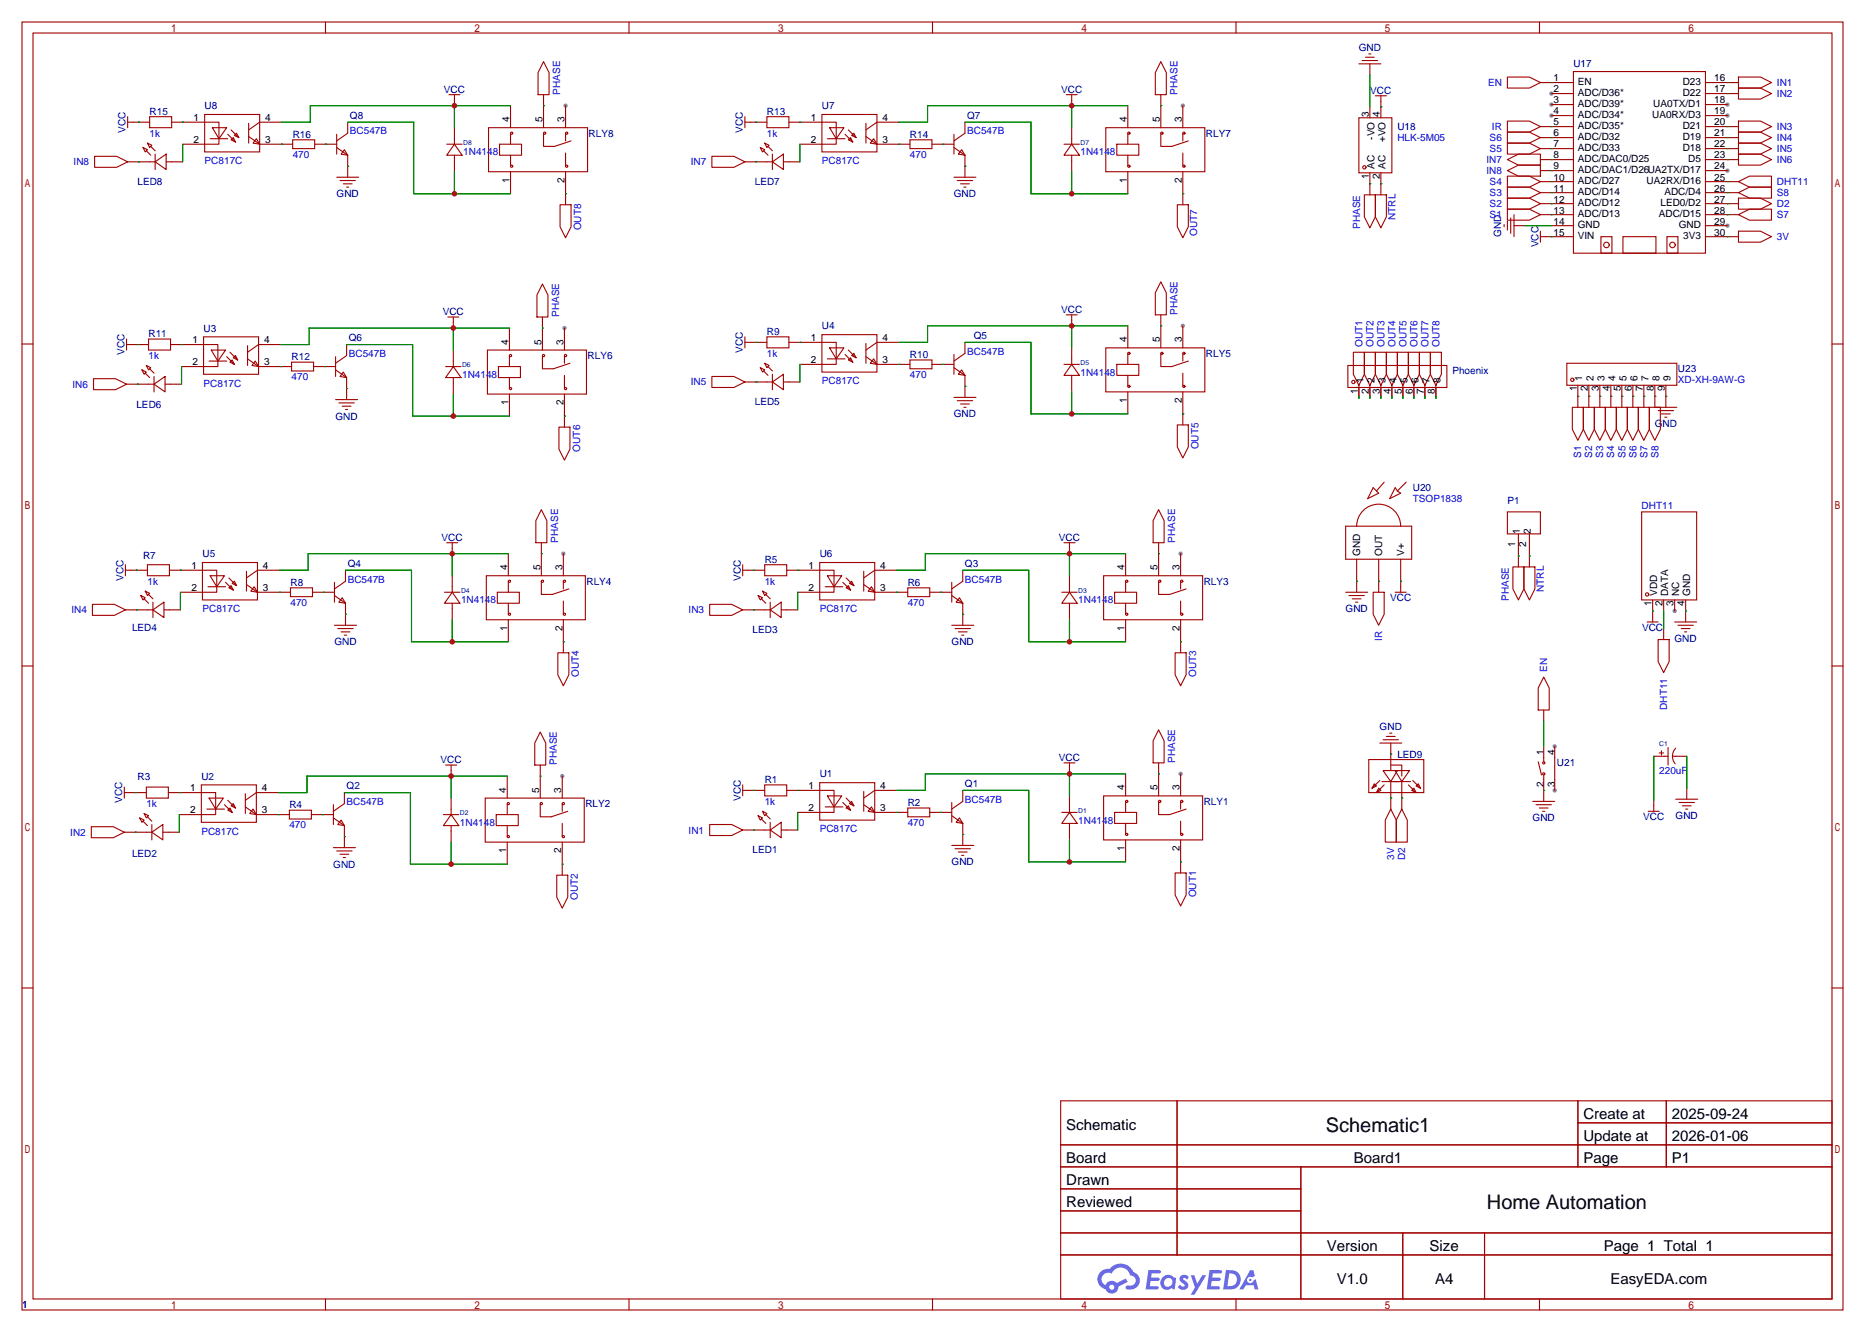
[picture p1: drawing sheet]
<svg xmlns="http://www.w3.org/2000/svg" width="431mm" height="307mm" viewBox="0 0 431 307" stroke-linecap="round" stroke-linejoin="round" font-family="sans-serif">
<g fill="#999">
<circle cx="130.6" cy="24.4" r=".51"/>
<circle cx="273" cy="24.4" r=".51"/>
<circle cx="130.3" cy="75.7" r=".51"/>
<circle cx="273" cy="75.2" r=".51"/>
<circle cx="130" cy="127.8" r=".51"/>
<circle cx="272.5" cy="127.8" r=".51"/>
<circle cx="129.8" cy="179.1" r=".51"/>
<circle cx="272.5" cy="178.6" r=".51"/>
<circle cx="398.8" cy="24.1" r=".51"/>
<circle cx="398.8" cy="26.7" r=".51"/>
<circle cx="358.1" cy="21.6" r=".51"/>
<circle cx="398.8" cy="39.4" r=".51"/>
<circle cx="398.8" cy="52.1" r=".51"/>
<circle cx="358.1" cy="24.1" r=".51"/>
<circle cx="358.1" cy="26.7" r=".51"/>
<circle cx="386.6" cy="141" r=".51"/>
<circle cx="358.9" cy="172.2" r=".51"/>
<circle cx="358.9" cy="182.4" r=".51"/>
</g>
<g fill="none" stroke="#a10000" stroke-width=".25">
<path d="M5.1 5.1h420.3v297.2h-420.3zM7.6 7.6h415.3v292.1h-415.3zM75.1 5.1v2.5M145.2 5.1v2.5M215.3 5.1v2.5M285.3 5.1v2.5M355.4 5.1v2.5M5.1 79.4h2.5M422.9 79.4h2.5M5.1 153.7h2.5M422.9 153.7h2.5M5.1 228h2.5"/>
<path d="M422.9 228h2.5M244.9 254h178v45.7h-178zM271.7 254v35.6M364.3 254v15.2M364.3 259.1h58.6M384.7 254v15.2M244.9 264.2h178M244.9 269.2h178M244.9 274.3h55.4M244.9 279.4h55.4M300.3 269.2v30.5M75.1 299.7v2.6"/>
<path d="M145.2 299.7v2.6M215.3 299.7v2.6M244.9 284.5h178M244.9 289.6h178M285.3 299.7v2.6M323.8 284.5v15.2M342.7 284.5v15.2M355.4 299.7v2.6"/>
</g>
<g fill="#5487ff">
<path d="M272.6 294.4a1.3 1.3 0 0 1 1.8 .3l-.4 .6a.54 .54 0 0 0-.9-.2l.1 .2a1.28 1.28 0 0 1 .8 2 1.53 1.53 0 0 1-2.2-.3l.6-.6 .7 .5a.31 .31 0 0 0 .4-.3 .31 .31 0 0 0-.3-.4 1.12 1.12 0 0 1-.6-1.8z"/>
<path d="M274.9 294.2h.8l.7 2 1.2-2h.9l-2.7 4.5h-.9l.9-1.6z"/>
<path d="M265.1 293h2.3a.46 .46 0 0 1 .5 .1 .46 .46 0 0 1 .1 .5l-.4 .2h-1.7l-.2 1h1.7a.4 .4 0 0 1 .3 .4 .4 .4 0 0 1-.4 .4h-1.7l-.2 1.2h1.4a.46 .46 0 0 1 .5 0 .46 .46 0 0 1 .1 .5l-.3 .2h-2.6z"/>
<path d="M279.2 293.1h2.3a.47 .47 0 0 1 .5 0 .47 .47 0 0 1 .1 .5l-.4 .2h-1.7l-.2 1h1.7a.4 .4 0 0 1 .3 .4 .4 .4 0 0 1-.4 .4h-1.7l-.1 1.2 1.3-.1a.46 .46 0 0 1 .5 .1 .46 .46 0 0 1 .1 .5l-.3 .2h-2.6z"/>
<path d="M288.6 293.1h.7l.4 1.3-.7 .3a.75 .75 0 0 0-1.1 .3 .75 .75 0 0 0 .5 1.1 .75 .75 0 0 0 1-.7l.5-.3 .6 2.4h-.9l-.2-.9h-1.8l-.6 .9h-.9z"/>
<path d="M283 293.1l-.6 4.4h1.4a2.27 2.27 0 0 0 2.6-2.2 2.27 2.27 0 0 0-2.7-2.2zM283.8 293.8a1.5 1.5 0 0 1 1.8 1.6 1.5 1.5 0 0 1-2 1.4h-.2z"/>
<path d="M268.4 294.7a1.6 1.6 0 0 0-.3 2.3 1.6 1.6 0 0 0 2.3 .2l.8 .3 .3-2.4-.2-.3-.4-.1a1.58 1.58 0 0 0-2.5 0zM269 295.2a.99 .99 0 0 1 1.7 .6 .99 .99 0 0 1-1.4 1.1 .98 .98 0 0 1-.3-1.7z"/>
<path d="M254.1 293.5a2.37 2.37 0 0 0 1.1 4 1.54 1.54 0 0 0 1.8 1 1.54 1.54 0 0 0 1.2-1.6l2.1-1.1-.4-.8-2.1 1a1.57 1.57 0 0 0-2.6 .5 1.5 1.5 0 0 1-.7-2.1 1.5 1.5 0 0 1 2.1-.5 2.23 2.23 0 0 1 2.3-1.4 2.23 2.23 0 0 1 2 1.8 1.16 1.16 0 0 1 1.3 1.1 1.16 1.16 0 0 1-1.1 1.2h-.7a.47 .47 0 0 0-.6 .4 .47 .47 0 0 0 .5 .5 2.14 2.14 0 0 0 2.7-1.3 2.14 2.14 0 0 0-1.4-2.7 3.2 3.2 0 0 0-5.4-.7l-1.2 .1zM256.1 297a.58 .58 0 0 1 1.1 0 .58 .58 0 0 1-1.1 0z"/>
<circle cx="288.6" cy="295.3" r=".28"/>
</g>
<g fill="none" stroke="#a10000" stroke-width=".25">
<path d="M125.5 14.2l1.2 2.6v5h-2.5v-5zM268 14.2l1.2 2.6v5h-2.5v-5zM313.7 14.7h5.1M314.5 14h3.5M315.2 13.2h2M316 12.4h.5M316.2 14.7v2.6M348 17.8h5.1l2.5 1.3-2.5 1.2h-5.1zM355.6 19.1h7.6M363.2 16.5h30.5v41.9h-30.5zM393.7 19.1h7.6M401.3 17.8h5.1l2.5 1.3-2.5 1.2h-5.1z"/>
<path d="M21.8 36.1h5.1l2.6 1.2-2.6 1.3h-5.1zM29.5 28.2h5M29.5 37.3h6.3M29.5 26.9v2.6M33 34l1 .5-.5 .6zM33.8 34.8l1 1M34 33l1.1 .5-.6 .5zM34.5 26.9h5.1v2.6h-5.1zM34.8 33.8l1 1M35.8 37.3l2.6-1.7v3.5zM35.8 35.6v3.5M38.4 37.3h3.8"/>
<path d="M39.6 28.2h10.9v5.1h-8.3M47.2 26.4h12.7v8.7h-12.7zM48.5 32h4.1M49 29.5h3.3l-1.8 2.5zM52.6 31l1.8 1.8M53.3 30l1.8 1.8M53.8 31.8l.6 1-1.1-.5zM54.6 30.7l.5 1.1-1-.6zM57.4 28.4v4.6M57.4 31.5l2.5 1.8M59.2 32l.7 1.3-1.5-.3zM59.9 33.3h7.7"/>
<path d="M65 28.2h-5.1l-2.5 1.8M67.6 32.3h5v2h-5zM72.6 33.3h5.1M77.7 31v4.6M77.7 34l2.6 1.8M79.5 34.5l.8 1.3-1.6-.2zM80.3 28.2v2.5l-2.6 1.8M80.3 35.8v5.1M103.1 33.3h3.6M103.6 21.8h2.6M104.9 33.3l1.8 2.5h-3.6zM104.9 21.8v2.6"/>
<path d="M104.9 29.5v3.8M104.9 35.8v3.8M112.8 29.5h22.8v10.1h-22.8zM115.3 33.3h5.1v2.5h-5.1zM117.9 24.4v5.1M117.9 30.7v2.6M117.9 35.8v2.6M117.9 39.6v5.1M125.5 30.7v3.1h2.5l3.8-1.3M125.5 21.8v7.7M130.6 24.4v5.1M130.6 30.7v1.8"/>
<path d="M130.6 35.3v3.1M130.6 39.6v7.6M164.3 36.1h5.1l2.6 1.2-2.6 1.3h-5.1zM172 28.2h5M172 37.3h6.3M172 26.9v2.6M175.5 34l1 .5-.5 .6zM176.3 34.8l1 1M176.5 33l1 .5-.5 .5zM177 26.9h5.1v2.6h-5.1zM177.3 33.8l1 1M178.3 37.3l2.5-1.7v3.5z"/>
<path d="M178.3 35.6v3.5M180.8 37.3h3.9M182.1 28.2h10.9v5.1h-8.3M189.7 26.4h12.7v8.7h-12.7zM191 32h4.1M191.5 29.5h3.3l-1.8 2.5zM195.1 31l1.7 1.8M195.8 30l1.8 1.8M196.3 31.8l.5 1-1-.5zM197.1 30.7l.5 1.1-1-.6zM199.9 28.4v4.6M199.9 31.5l2.5 1.8"/>
<path d="M201.7 32l.7 1.3-1.5-.3zM202.4 33.3h7.7M207.5 28.2h-5.1l-2.5 1.8M210.1 32.3h5v2h-5zM215.1 33.3h5.1M220.2 31v4.6M220.2 34l2.6 1.8M222 34.5l.8 1.3-1.6-.2zM222.8 28.2v2.5l-2.6 1.8M222.8 35.8v5.1M245.6 33.3h3.6M246.1 21.8h2.6"/>
<path d="M247.4 33.3l1.8 2.5h-3.6zM247.4 21.8v2.6M247.4 29.5v3.8M247.4 35.8v3.8M255.3 29.5h22.8v10.1h-22.8zM257.8 33.3h5.1v2.5h-5.1zM260.3 24.4v5.1M260.3 30.7v2.6M260.3 35.8v2.6M260.3 39.6v5.1M268 30.7v3.1h2.5l3.8-1.3M268 21.8v7.7"/>
<path d="M273 24.4v5.1M273 30.7v1.8M273 35.3v3.1M273 39.6v7.6M313.7 27.2h7.6v12.7h-7.6zM316.2 24.6v2.6M316.2 39.9v5.1M317.5 22.1h2.5M318.8 22.1v5.1M318.8 39.9v5.1M348 27.9h5.1l2.5 1.3-2.5 1.3h-5.1zM348 36.8l2.5-1.2h5.1v2.5h-5.1z"/>
<path d="M348 39.4l2.5-1.3h5.1v2.5h-5.1zM348 33h5.1l2.5 1.3-2.5 1.3h-5.1zM348 30.5h5.1l2.5 1.3-2.5 1.2h-5.1zM355.6 29.2h7.6M355.6 31.8h7.6M355.6 34.3h7.6M355.6 36.8h7.6M355.6 39.4h7.6M358.1 21.6h5.1M358.1 24.1h5.1M358.1 26.7h5.1M393.7 21.6h7.6"/>
<path d="M393.7 24.1h5.1M393.7 26.7h5.1M393.7 29.2h7.6M393.7 31.8h7.6M393.7 34.3h7.6M393.7 36.8h7.6M393.7 39.4h5.1M401.3 20.3h5.1l2.5 1.3-2.5 1.3h-5.1zM401.3 27.9h5.1l2.5 1.3-2.5 1.3h-5.1zM401.3 30.5h5.1l2.5 1.3-2.5 1.2h-5.1zM401.3 33h5.1l2.5 1.3-2.5 1.3h-5.1zM401.3 35.6h5.1l2.5 1.2-2.5 1.3h-5.1z"/>
<path d="M77.7 40.9h5.1M78.5 41.7h3.5M79.2 42.4h2.1M80 43.2h.5M129.3 47.2h2.5v5.1l-1.2 2.6-1.3-2.6zM220.2 40.9h5.1M221 41.7h3.5M221.7 42.4h2.1M222.5 43.2h.5M271.8 47.2h2.5v5.1l-1.3 2.6-1.2-2.6zM315 45h2.5v5l-1.3 2.6-1.2-2.6zM317.5 45h2.5v5l-1.2 2.6-1.3-2.6z"/>
<path d="M347.2 51.8v.5M348 48.3h5.1l2.5 1.2-2.5 1.3h-5.1zM348 45.7h5.1l2.5 1.3-2.5 1.3h-5.1zM348 43.2h5.1l2.5 1.2-2.5 1.3h-5.1zM348 40.6h5.1l2.5 1.3-2.5 1.3h-5.1zM348 51.1v2M348.7 50.3v3.5M349.5 52.1h2.5M349.5 49.5v5.1M355.6 41.9h7.6M355.6 44.4h7.6M355.6 47h7.6"/>
<path d="M355.6 49.5h7.6M355.6 54.6h7.6M355.6 53.3v2.6M358.1 52.1h5.1M369.6 54.6h2.5v3.8h-2.5zM374.6 54.6h7.7v3.8h-7.7zM384.8 54.6h2.5v3.8h-2.5zM393.7 41.9h7.6M393.7 44.4h7.6M393.7 47h7.6M393.7 49.5h7.6M393.7 52.1h5.1"/>
<path d="M393.7 54.6h7.6M401.3 53.3h5.1l2.5 1.3-2.5 1.3h-5.1zM401.3 45.7h5.1l2.5 1.3-2.5 1.3h-5.1zM401.3 41.9l2.6-1.3h5v2.6h-5zM401.3 49.5l2.6-1.2h5v2.5h-5zM401.3 44.4l2.6-1.2h5v2.5h-5zM29.2 79.5h5.1M29.2 78.2v2.6M34.3 78.2h5.1v2.6h-5.1zM39.4 79.5h10.9v5.1h-8.4M47 77.7h12.7v8.7h-12.7zM57.1 79.8v4.5"/>
<path d="M64.8 79.5h-5.1l-2.6 1.8M80 79.5v2.5l-2.5 1.8M103.4 73.2h2.5M104.6 73.2v2.5M117.6 75.7v5.1M125.2 65.5l1.3 2.6v5.1h-2.5v-5.1zM125.2 73.2v7.6M130.3 75.7v5.1M172 77.7v2.6M172 79h5M177 77.7h5.1v2.6h-5.1zM182.1 79h10.9v5.1h-8.3"/>
<path d="M189.7 77.2h12.7v8.7h-12.7zM199.9 79.2v4.6M207.5 79h-5.1l-2.5 1.8M222.8 79v2.5l-2.6 1.8M246.1 72.6h2.6M247.4 72.6v2.6M260.3 75.2v5.1M268 65l1.2 2.6v5h-2.5v-5zM268 72.6v7.7M273 75.2v5.1M21.6 87.4h5.1l2.5 1.2-2.5 1.3h-5.1zM29.2 88.6h6.4"/>
<path d="M32.8 85.3l1 .6-.5 .5zM33.5 86.1l1 1M33.8 84.3l1 .5-.5 .5zM34.5 85.1l1.1 1M35.6 88.6l2.5-1.7v3.5zM35.6 86.9v3.5M38.1 88.6h3.8M48.3 83.3h4M48.8 80.8h3.3l-1.8 2.5zM52.3 82.3l1.8 1.8M53.1 83.6l.5-.5 .5 1zM53.1 81.3l1.8 1.8"/>
<path d="M53.8 82.6l.6-.6 .5 1.1zM57.1 82.8l2.6 1.8M58.9 83.3l.8 1.3-1.5-.3zM59.7 84.6h7.6M67.3 83.6h5.1v2h-5.1zM72.4 84.6h5.1M77.5 82.3v4.6M77.5 85.3l2.5 1.8M77.5 92.2h5M78.2 93h3.6M79 93.7h2M79.2 85.9l.8 1.2-1.5-.2z"/>
<path d="M79.8 94.5h.5M80 87.1v5.1M102.9 84.6h3.5M104.6 84.6l1.8 2.5h-3.5zM104.6 80.8v3.8M104.6 87.1v3.8M112.5 80.8h22.9v10.1h-22.9zM115.1 84.6h5v2.5h-5zM117.6 82v2.6M117.6 87.1v2.6M117.6 90.9v5.1M125.2 82v3.1h2.6l3.8-1.3"/>
<path d="M129 98.6h2.6v5l-1.3 2.6-1.3-2.6zM130.3 82v1.8M130.3 86.6v3.1M130.3 90.9v7.7M164.3 86.9h5.1l2.6 1.2-2.6 1.3h-5.1zM172 88.1h6.3M175.5 84.8l1 .5-.5 .6zM176.3 85.6l1 1M176.5 83.8l1 .5-.5 .5zM177.3 84.6l1 1M178.3 88.1l2.5-1.7v3.5zM178.3 86.4v3.5"/>
<path d="M180.8 88.1h3.9M191 82.8h4.1M191.5 80.3h3.3l-1.8 2.5zM195.1 81.8l1.7 1.8M195.8 83.1l.5-.5 .5 1zM195.8 80.8l1.8 1.8M197.1 81.5l.5 1.1-1-.6zM199.9 82.3l2.5 1.8M201.7 82.8l.7 1.3-1.5-.3zM202.4 84.1h7.7M210.1 83.1h5v2h-5zM215.1 84.1h5.1"/>
<path d="M220.2 81.8v4.6M220.2 84.8l2.6 1.8M220.2 91.7h5.1M221 92.5h3.5M221.7 93.2h2.1M222 85.3l.8 1.3-1.6-.2zM222.5 94h.5M222.8 86.6v5.1M245.6 84.1h3.6M247.4 84.1l1.8 2.5h-3.6zM247.4 80.3v3.8M247.4 86.6v3.8"/>
<path d="M255.3 80.3h22.8v10.1h-22.8zM257.8 84.1h5.1v2.5h-5.1zM260.3 81.5v2.6M260.3 86.6v2.6M260.3 90.4v5.1M268 81.5v3.1h2.5l3.8-1.3M271.8 98h2.5v5.1l-1.3 2.6-1.2-2.6zM273 81.5v1.8M273 86.1v3.1M273 90.4v7.6M311.1 84.3h22.9v5.1h-22.9zM312.4 81.3h2.6v5.1l-1.3 2.5-1.3-2.5z"/>
<path d="M313.7 88.9v3M315 81.3h2.5v5.1l-1.3 2.5-1.2-2.5zM316.2 88.9v3M317.5 81.3h2.5v5.1l-1.2 2.5-1.3-2.5zM318.8 88.9v3M320 81.3h2.6v5.1l-1.3 2.5-1.3-2.5zM321.3 88.9v3M322.6 81.3h2.5v5.1l-1.3 2.5-1.2-2.5zM323.8 88.9v3M325.1 81.3h2.6v5.1l-1.3 2.5-1.3-2.5zM326.4 88.9v3M327.7 81.3h2.5v5.1l-1.3 2.5-1.2-2.5z"/>
<path d="M328.9 88.9v3M330.2 81.3h2.5v5.1l-1.2 2.5-1.3-2.5zM331.5 88.9v3M361.7 83.8h25.4v5.1h-25.4zM363 94h2.5v5.1l-1.3 2.5-1.2-2.5zM364.2 88.9v5.1M365.5 94h2.5v5.1l-1.2 2.5-1.3-2.5zM366.8 88.9v5.1M368 94h2.6v5.1l-1.3 2.5-1.3-2.5zM369.3 88.9v5.1M370.6 94h2.5v5.1l-1.2 2.5-1.3-2.5zM371.9 88.9v5.1"/>
<path d="M373.1 94h2.6v5.1l-1.3 2.5-1.3-2.5zM374.4 88.9v5.1M375.7 94h2.5v5.1l-1.3 2.5-1.2-2.5zM376.9 88.9v5.1M378.2 94h2.5v5.1l-1.2 2.5-1.3-2.5zM379.5 88.9v5.1M380.7 94h2.6v5.1l-1.3 2.5-1.3-2.5zM382 88.9v5.1h5.1M382.8 94.7h3.5M383.5 95.5h2.1M384.3 96.3h.5M384.6 88.9v5.1"/>
<path d="M125 117.6l1.2 2.5v5.1h-2.5v-5.1zM267.5 117.6l1.2 2.5v5.1h-2.5v-5.1zM317 112.5l1.3 1.3-2.6 1.3zM319.5 111.3l-1.7 2M322.1 112.5l.5 .8 .7 .5-2.5 1.3zM324.6 111.3l-2 2M348 118.1h7.6v5.1h-7.6zM379 118.1h12.7v20.3h-12.7zM21.3 139.4h5.1l2.6 1.3-2.6 1.3h-5.1zM29 131.6h5M29 130.3v2.5M32.5 137.4l1 .5-.5 .5z"/>
<path d="M33.3 138.2l1 1M33.5 136.4l1 .5-.5 .5zM34 130.3h5.1v2.5h-5.1zM34.3 137.2l1 1M35.3 138.9v3.6M39.1 131.6h10.9v5.1h-8.3M46.7 129.8h12.7v8.6h-12.7zM48 135.4h4.1M48.5 132.8h3.3l-1.8 2.6zM52.1 134.4l1.7 1.7M52.8 135.6l.5-.5 .5 1zM52.8 133.3l1.8 1.8"/>
<path d="M53.6 134.6l.5-.5 .5 1zM56.9 131.8v4.6M56.9 134.9l2.5 1.8M58.7 135.4l.7 1.3-1.5-.3zM59.4 136.7h7.7M64.5 131.6h-5.1l-2.5 1.7M67.1 135.6h5v2.1h-5zM72.1 136.7h5.1M77.2 134.4v4.5M77.2 137.4l2.6 1.8M79 137.9l.8 1.3-1.6-.3zM79.8 131.6v2.5l-2.6 1.8"/>
<path d="M79.8 139.2v5.1M102.6 136.7h3.6M103.1 125.2h2.6M104.4 136.7l1.8 2.5h-3.6zM104.4 125.2v2.6M104.4 132.8v3.9M104.4 139.2v3.8M112.3 132.8h22.8v10.2h-22.8zM114.8 136.7h5.1v2.5h-5.1zM117.3 127.8v5M117.3 134.1v2.6M117.3 139.2v2.5"/>
<path d="M125 134.1v3.1h2.5l3.8-1.3M125 125.2v7.6M130 127.8v5M130 134.1v1.8M130 138.7v3M163.8 139.4h5.1l2.5 1.3-2.5 1.3h-5.1zM171.4 131.6h5.1M171.4 130.3v2.5M175 137.4l1 .5-.5 .5zM175.8 138.2l1 1M176 136.4l1 .5-.5 .5zM176.5 130.3h5.1v2.5h-5.1z"/>
<path d="M176.8 137.2l1 1M177.8 138.9v3.6M181.6 131.6h10.9v5.1h-8.4M189.2 129.8h12.7v8.6h-12.7zM190.5 135.4h4.1M191 132.8h3.3l-1.8 2.6zM194.6 134.4l1.7 1.7M195.3 135.6l.5-.5 .5 1zM195.3 133.3l1.8 1.8M196.1 134.6l.5-.5 .5 1zM199.4 131.8v4.6M199.4 134.9l2.5 1.8"/>
<path d="M201.2 135.4l.7 1.3-1.5-.3zM201.9 136.7h7.6M207 131.6h-5.1l-2.5 1.7M209.5 135.6h5.1v2.1h-5.1zM214.6 136.7h5.1M219.7 134.4v4.5M219.7 137.4l2.5 1.8M221.5 137.9l.7 1.3-1.5-.3zM222.2 131.6v2.5l-2.5 1.8M222.2 139.2v5.1M245.1 136.7h3.6M245.6 125.2h2.6"/>
<path d="M246.9 136.7l1.8 2.5h-3.6zM246.9 125.2v2.6M246.9 132.8v3.9M246.9 139.2v3.8M254.8 132.8h22.8v10.2h-22.8zM257.3 136.7h5.1v2.5h-5.1zM259.8 127.8v5M259.8 134.1v2.6M259.8 139.2v2.5M267.5 134.1v3.1h2.5l3.8-1.3M267.5 125.2v7.6M272.5 127.8v5"/>
<path d="M272.5 134.1v1.8M272.5 138.7v3M310.6 136.7h5.1M310.6 121.4h15.3v7.6h-15.3zM311.4 137.4h3.6M312.2 138.2h2M312.9 138.9h.5M313.2 121.4a5.1 5.1 0 0 1 5.1-5.1 5.1 5.1 0 0 1 5 5.1M313.2 129v7.7M317 136.7h2.5v5l-1.2 2.6-1.3-2.6zM318.3 129v7.7M322.1 136.7h2.5"/>
<path d="M323.3 129v7.7M349.2 130.8h2.6v5.1l-1.3 2.5-1.3-2.5zM350.5 123.2v7.6M351.8 130.8h2.5v5.1l-1.2 2.5-1.3-2.5zM353.1 123.2v7.6M381.5 138.4v5.1M384 138.4v2.6M386.6 138.4v2.6M389.1 138.4v5.1M29 140.7h6.3M35.3 140.7l2.5-1.8v3.6zM37.8 140.7h3.9"/>
<path d="M77.2 144.3h5.1M78 145h3.5M78.7 145.8h2.1M79.5 146.6h.5M117.3 143v5.1M128.8 150.6h2.5v5.1l-1.3 2.5-1.2-2.5zM130 143v7.6M171.4 140.7h6.4M177.8 140.7l2.5-1.8v3.6zM180.3 140.7h3.8M219.7 144.3h5.1M220.5 145h3.5"/>
<path d="M221.2 145.8h2.1M222 146.6h.5M259.8 143v5.1M271.3 150.6h2.5v5.1l-1.3 2.5-1.2-2.5zM272.5 143v7.6M356.4 156.2l1.2 2.6v5h-2.5v-5zM380.2 143.5h2.6M382.8 147.6h2.5v5.1l-1.3 2.5-1.2-2.5zM384 145v2.6M386.6 143.5h5.1M387.3 144.3h3.6M388.1 145h2"/>
<path d="M388.9 145.8h.5M102.9 176.5h2.5M104.1 176.5v2.6M117.1 179.1v5M124.7 168.9l1.3 2.5v5.1h-2.6v-5.1zM124.7 176.5v7.6M129.8 179.1v5M245.6 176h2.6M246.9 176v2.6M259.8 178.6v5M267.5 168.4l1.2 2.5v5.1h-2.5v-5.1zM267.5 176v7.6"/>
<path d="M272.5 178.6v5M316 175.3h12.7v7.6h-12.7zM318.5 171.4h5.1M319.3 177.8h3.3l-1.5 2.5zM319.3 170.7h3.5M320 169.9h2.1M320.8 169.2h.5M321.1 176.5h2.5v2.6M321.1 171.4v6.4M322.1 177.8h3.3l-1.8 2.5zM355.1 175.8l.8 3M356.4 163.8v2.6"/>
<path d="M356.4 172.2v3.6M356.4 178.8v6.1M358.9 172.2v10.2M381.8 174.5h3.3M383 173.7h1M383.5 173.2v1M385.1 172.5v4M386.1 174.5h3.3M386.8 172.6a2.74 2.74 0 0 0-.1 3.6M21.1 190.8h5.1l2.5 1.2-2.5 1.3h-5.1zM28.7 182.9h5.1M28.7 192h6.4"/>
<path d="M28.7 181.6v2.5M32.3 188.7l1 .5-.5 .5zM33 189.5l1 1M33.3 187.7l1 .5-.5 .5zM33.8 181.6h5.1v2.6h-5.1zM34 188.5l1.1 1M35.1 192l2.5-1.8v3.6zM35.1 190.2v3.6M37.6 192h3.8M38.9 182.9h10.9v5.1h-8.4M46.5 181.1h12.7v8.6h-12.7zM47.8 186.7h4"/>
<path d="M48.3 184.1h3.3l-1.8 2.6zM51.8 185.7l1.8 1.8M52.6 186.9l.5-.5 .5 1.1zM52.6 184.7l1.8 1.7M53.3 185.9l.5-.5 .6 1zM56.6 183.1v4.6M56.6 186.2l2.6 1.8M58.4 186.7l.8 1.3-1.5-.3zM59.2 188h7.6M64.3 182.9h-5.1l-2.6 1.8M66.8 186.9h5.1v2.1h-5.1zM71.9 188h5.1"/>
<path d="M77 185.7v4.5M77 188.7l2.5 1.8M77 195.6h5M77.7 196.3h3.6M78.5 197.1h2M78.7 189.2l.8 1.3-1.5-.3zM79.2 197.9h.6M79.5 182.9v2.5l-2.5 1.8M79.5 190.5v5.1M102.4 188h3.5M104.1 188l1.8 2.5h-3.5zM104.1 184.1v3.9"/>
<path d="M104.1 190.5v3.8M112 184.1h22.9v10.2h-22.9zM114.6 188h5v2.5h-5zM117.1 185.4v2.6M117.1 190.5v2.5M117.1 194.3v5.1M124.7 185.4v3.1h2.6l3.8-1.3M129.8 185.4v1.8M129.8 190v3M129.8 194.3v7.6M163.8 190.2h5.1l2.5 1.3-2.5 1.3h-5.1zM171.4 181.1v2.5"/>
<path d="M171.4 182.4h5.1M171.4 191.5h6.4M175 188.2l1 .5-.5 .5zM175.8 189l1 1M176 187.2l1 .5-.5 .5zM176.5 181.1h5.1v2.5h-5.1zM176.8 188l1 1M177.8 191.5l2.5-1.8v3.6zM177.8 189.7v3.6M180.3 191.5h3.8M181.6 182.4h10.9v5.1h-8.4M189.2 180.6h12.7v8.6h-12.7z"/>
<path d="M190.5 186.2h4.1M191 183.6h3.3l-1.8 2.6zM194.6 185.2l1.7 1.7M195.3 186.4l.5-.5 .5 1zM195.3 184.1l1.8 1.8M196.1 185.4l.5-.5 .5 1zM199.4 182.6v4.6M199.4 185.7l2.5 1.8M201.2 186.2l.7 1.3-1.5-.3zM201.9 187.5h7.6M207 182.4h-5.1l-2.5 1.7M209.5 186.4h5.1v2.1h-5.1z"/>
<path d="M214.6 187.5h5.1M219.7 185.2v4.5M219.7 188.2l2.5 1.8M219.7 195.1h5.1M220.5 195.8h3.5M221.2 196.6h2.1M221.5 188.7l.7 1.3-1.5-.3zM222 197.4h.5M222.2 182.4v2.5l-2.5 1.8M222.2 190v5.1M245.1 187.5h3.6M246.9 187.5l1.8 2.5h-3.6z"/>
<path d="M246.9 183.6v3.9M246.9 190v3.8M254.8 183.6h22.8v10.2h-22.8zM257.3 187.5h5.1v2.5h-5.1zM259.8 184.9v2.6M259.8 190v2.5M259.8 193.8v5.1M267.5 184.9v3.1h2.5l3.8-1.3M272.5 184.9v1.8M272.5 189.5v3M272.5 193.8v7.6M317.2 180.8l.6 .6-1.1 .5z"/>
<path d="M318.3 181.9l.5 .5-1 .5zM318.5 180.1l-1.8 1.8M319 180.3h6.6M319.5 181.1l-1.7 1.8M321.1 186.7l1.2 2.5v5.1h-2.5v-5.1zM321.1 180.3v6.4M323.6 186.7l1.3 2.5v5.1h-2.6v-5.1zM323.6 180.3v6.4M325.1 181.1l1.8 1.8M325.9 182.4l.5-.5 .5 1zM326.1 180.1l1.8 1.8M326.9 181.4l.5-.6 .5 1.1z"/>
<path d="M353.8 184.9h5.1M354.6 185.7h3.5M355.3 186.4h2.1M356.1 187.2h.5M380.5 187.2h2.5M381.8 184.7v2.5M386.8 184.4h5.1M387.6 185.2h3.6M388.4 185.9h2M389.1 186.7h.5M389.4 181.9v2.5M128.5 201.9h2.6v5.1l-1.3 2.5-1.3-2.5z"/>
<path d="M271.3 201.4h2.5v5.1l-1.3 2.5-1.2-2.5z"/>
<circle cx="118.1" cy="38.4" r=".25"/>
<circle cx="118.1" cy="30.7" r=".25"/>
<circle cx="125.7" cy="30.7" r=".25"/>
<circle cx="130.8" cy="38.4" r=".25"/>
<circle cx="130.8" cy="30.7" r=".25"/>
<circle cx="260.6" cy="38.4" r=".25"/>
<circle cx="260.6" cy="30.7" r=".25"/>
<circle cx="268.2" cy="30.7" r=".25"/>
<circle cx="273.3" cy="38.4" r=".25"/>
<circle cx="273.3" cy="30.7" r=".25"/>
<circle cx="315" cy="38.6" r=".38"/>
<circle cx="370.8" cy="56.5" r=".63"/>
<circle cx="386.1" cy="56.5" r=".63"/>
<circle cx="117.9" cy="89.7" r=".25"/>
<circle cx="117.9" cy="82" r=".25"/>
<circle cx="125.5" cy="82" r=".25"/>
<circle cx="130.6" cy="89.7" r=".25"/>
<circle cx="130.6" cy="82" r=".25"/>
<circle cx="260.6" cy="89.2" r=".25"/>
<circle cx="260.6" cy="81.5" r=".25"/>
<circle cx="268.2" cy="81.5" r=".25"/>
<circle cx="273.3" cy="89.2" r=".25"/>
<circle cx="273.3" cy="81.5" r=".25"/>
<circle cx="312.4" cy="88.1" r=".38"/>
<circle cx="363" cy="87.6" r=".38"/>
<circle cx="117.6" cy="134.1" r=".25"/>
<circle cx="125.2" cy="134.1" r=".25"/>
<circle cx="130.3" cy="134.1" r=".25"/>
<circle cx="260.1" cy="134.1" r=".25"/>
<circle cx="267.7" cy="134.1" r=".25"/>
<circle cx="272.8" cy="134.1" r=".25"/>
<circle cx="380.2" cy="137.2" r=".38"/>
<circle cx="117.6" cy="141.7" r=".25"/>
<circle cx="130.3" cy="141.7" r=".25"/>
<circle cx="260.1" cy="141.7" r=".25"/>
<circle cx="272.8" cy="141.7" r=".25"/>
<circle cx="356.4" cy="178.6" r=".25"/>
<circle cx="356.4" cy="176" r=".25"/>
<circle cx="117.3" cy="193" r=".25"/>
<circle cx="117.3" cy="185.4" r=".25"/>
<circle cx="125" cy="185.4" r=".25"/>
<circle cx="130" cy="185.4" r=".25"/>
<circle cx="130" cy="193" r=".25"/>
<circle cx="260.1" cy="184.9" r=".25"/>
<circle cx="260.1" cy="192.5" r=".25"/>
<circle cx="267.7" cy="184.9" r=".25"/>
<circle cx="272.8" cy="184.9" r=".25"/>
<circle cx="272.8" cy="192.5" r=".25"/>
</g>
<g fill="none" stroke="#008700" stroke-width=".25">
<path d="M316.2 17.3v7.3M358.1 19.1h.1M398.8 19.1h.1M32 28.2h.1M32 37.3h.1M42.2 28.2h.1M42.2 33.3v4M65 33.3h.1M75.2 33.3h.1M80.3 38.4h.1M80.3 28.2h15.2v16.5h22.4M104.9 24.4v5.1"/>
<path d="M104.9 39.6v5.1M117.9 24.4h-46.3v3.8h-6.6M125.5 24.4h.1M174.5 28.2h.1M174.5 37.3h.1M184.7 28.2h.1M184.7 33.3v4M207.5 33.3h.1M217.7 33.3h.1M222.8 38.4h.1M222.8 28.2h15.2v16.5h22.3M247.4 24.4v5.1"/>
<path d="M247.4 39.6v5.1M260.3 24.4h-46.2v3.8h-6.6M268 24.4h.1M318.8 24.6h.1M358.1 29.2h.1M358.1 36.8h.1M358.1 39.4h.1M358.1 34.3h.1M358.1 31.8h.1M398.8 21.6h.1M398.8 29.2h.1M398.8 31.8h.1"/>
<path d="M398.8 34.3h.1M398.8 36.8h.1M130.6 44.7h.1M273 44.7h.1M316.2 42.4h.1M318.8 42.4h.1M352 52.1h6.1M358.1 54.6h.1M358.1 49.5h.1M358.1 47h.1M358.1 44.4h.1M358.1 41.9h.1"/>
<path d="M398.8 54.6h.1M398.8 47h.1M398.8 41.9h.1M398.8 49.5h.1M398.8 44.4h.1M31.7 79.5h.1M41.9 79.5h.1M80 79.5h15.2v16.5h22.4M104.6 75.7v5.1M117.6 75.7h-46.2v3.8h-6.6M125.2 75.7h.1M174.5 79h.1"/>
<path d="M184.7 79h.1M222.8 79h15.2v16.5h22.3M247.4 75.2v5.1M260.3 75.2h-46.2v3.8h-6.6M268 75.2h.1M31.7 88.6h.1M41.9 84.6v4M64.8 84.6h.1M74.9 84.6h.1M80 89.7h.1M104.6 90.9v5.1M130.3 96h.1"/>
<path d="M174.5 88.1h.1M184.7 84.1v4M207.5 84.1h.1M217.7 84.1h.1M222.8 89.2h.1M247.4 90.4v5.1M273 95.5h.1M313.7 91.4v.5M316.2 91.4v.5M318.8 91.4v.5M321.3 91.4v.5M323.8 91.4v.5"/>
<path d="M326.4 91.4v.5M328.9 91.4v.5M331.5 91.4v.5M364.2 91.4h.1M366.8 91.4h.1M369.3 91.4h.1M371.9 91.4h.1M374.4 91.4h.1M376.9 91.4h.1M379.5 91.4h.1M382 91.4h.1M384.6 91.4h.1"/>
<path d="M31.5 131.6h.1M41.7 131.6h.1M41.7 136.7v4M64.5 136.7h.1M74.7 136.7h.1M79.8 131.6h15.2v16.5h22.3M104.4 127.8v5M117.3 127.8h-46.2v3.8h-6.6M125 127.8h.1M174 131.6h.1M184.1 131.6h.1M184.1 136.7v4"/>
<path d="M207 136.7h.1M217.2 136.7h.1M222.2 131.6h15.3v16.5h22.3M246.9 127.8v5M259.8 127.8h-46.2v3.8h-6.6M267.5 127.8h.1M313.2 134.1h.1M318.3 134.1h.1M323.3 134.1h.1M350.5 128.3h.1M353.1 128.3h.1M31.5 140.7h.1"/>
<path d="M79.8 141.7h.1M104.4 143v5.1M130 148.1h.1M174 140.7h.1M222.2 141.7h.1M246.9 143v5.1M272.5 148.1h.1M381.5 141h.1M384 141v4M389.1 141h.1M104.1 179.1v5M117.1 179.1h-46.2v3.8h-6.6"/>
<path d="M124.7 179.1h.1M246.9 178.6v5M259.8 178.6h-46.2v3.8h-6.6M267.5 178.6h.1M321.1 174h.1M356.4 166.4v5.8M381.8 174.5v10.2M389.4 174.5v7.4M31.2 182.9h.1M31.2 192h.1M41.4 182.9h.1M41.4 188v4"/>
<path d="M64.3 188h.1M74.4 188h.1M79.5 193h.1M79.5 182.9h15.2v16.5h22.4M104.1 194.3v5.1M129.8 199.4h.1M174 182.4h.1M174 191.5h.1M184.1 182.4h.1M184.1 187.5v4M207 187.5h.1M217.2 187.5h.1"/>
<path d="M222.2 192.5h.1M222.2 182.4h15.3v16.5h22.3M246.9 193.8v5.1M272.5 198.9h.1M321.1 184.1h.1M323.6 184.1h.1M356.4 182.4h.1"/>
</g>
<g fill="#c00">
<circle cx="104.9" cy="24.4" r=".63"/>
<circle cx="104.9" cy="44.7" r=".63"/>
<circle cx="247.4" cy="24.4" r=".63"/>
<circle cx="247.4" cy="44.7" r=".63"/>
<circle cx="104.6" cy="75.7" r=".63"/>
<circle cx="104.6" cy="96" r=".63"/>
<circle cx="247.4" cy="75.2" r=".63"/>
<circle cx="247.4" cy="95.5" r=".63"/>
<circle cx="104.4" cy="127.8" r=".63"/>
<circle cx="104.4" cy="148.1" r=".63"/>
<circle cx="246.9" cy="127.8" r=".63"/>
<circle cx="246.9" cy="148.1" r=".63"/>
<circle cx="104.1" cy="179.1" r=".63"/>
<circle cx="104.1" cy="199.4" r=".63"/>
<circle cx="246.9" cy="178.6" r=".63"/>
<circle cx="246.9" cy="198.9" r=".63"/>
</g>
<g font-size="4.6">
<text x="306" y="261.1">Schematic1</text>
<text x="343.2" y="278.9">Home Automation</text>
</g>
<g font-size="3.5">
<text x="246.1" y="260.8">Schematic</text>
<text x="365.5" y="258.2">Create at</text>
<text x="365.5" y="263.3">Update at</text>
<text x="385.9" y="258.2">2025-09-24</text>
<text x="385.9" y="263.3">2026-01-06</text>
<text x="246.1" y="268.4">Board</text>
<text x="312.5" y="268.4">Board1</text>
<text x="365.5" y="268.4">Page</text>
<text x="385.9" y="268.4">P1</text>
<text x="246.1" y="273.5">Drawn</text>
<text x="246.1" y="278.5">Reviewed</text>
<text x="306.3" y="288.7">Version</text>
<text x="330" y="288.7">Size</text>
<text x="370.2" y="288.7">Page 1 Total 1</text>
<text x="308.6" y="296.3">V1.0</text>
<text x="331.3" y="296.3">A4</text>
<text x="371.8" y="296.3">EasyEDA.com</text>
</g>
<g font-size="2.3" fill="#000080">
<text x="313.7" y="11.7">GND</text>
<text x="363.2" y="15.5">U17</text>
<text x="102.5" y="21.4">VCC</text>
<text x="245" y="21.4">VCC</text>
<text x="316.3" y="21.6">VCC</text>
<text x="34.5" y="26.5">R15</text>
<text x="47.2" y="25.2">U8</text>
<text x="80.8" y="27.5">Q8</text>
<text x="177" y="26.5">R13</text>
<text x="189.7" y="25.2">U7</text>
<text x="223.3" y="27.5">Q7</text>
<text x="29" y="30.6" transform="rotate(-90 29 30.6)">VCC</text>
<text x="67.6" y="31.8">R16</text>
<text x="135.9" y="31.5">RLY8</text>
<text x="171.5" y="30.6" transform="rotate(-90 171.5 30.6)">VCC</text>
<text x="210.1" y="31.8">R14</text>
<text x="278.4" y="31.5">RLY7</text>
<text x="322.6" y="30">U18</text>
<text x="31.7" y="42.7">LED8</text>
<text x="77.7" y="45.5">GND</text>
<text x="174.2" y="42.7">LED7</text>
<text x="220.2" y="45.5">GND</text>
<text x="346.5" y="54.6" transform="rotate(-90 346.5 54.6)">GND</text>
<text x="355.1" y="57" transform="rotate(-90 355.1 57)">VCC</text>
<text x="34.3" y="77.8">R11</text>
<text x="47" y="76.5">U3</text>
<text x="102.2" y="72.7">VCC</text>
<text x="177" y="77.3">R9</text>
<text x="189.7" y="76">U4</text>
<text x="245" y="72.2">VCC</text>
<text x="28.7" y="81.9" transform="rotate(-90 28.7 81.9)">VCC</text>
<text x="67.3" y="83.1">R12</text>
<text x="80.5" y="78.8">Q6</text>
<text x="135.6" y="82.8">RLY6</text>
<text x="171.5" y="81.4" transform="rotate(-90 171.5 81.4)">VCC</text>
<text x="210.1" y="82.6">R10</text>
<text x="224.8" y="78.3">Q5</text>
<text x="278.4" y="82.3">RLY5</text>
<text x="335.3" y="86.4">Phoenix</text>
<text x="387.3" y="85.9">U23</text>
<text x="31.5" y="94">LED6</text>
<text x="174.2" y="93.5">LED5</text>
<text x="77.4" y="96.8">GND</text>
<text x="220.2" y="96.3">GND</text>
<text x="382" y="98.6">GND</text>
<text x="326.1" y="113.3">U20</text>
<text x="348" y="116.4">P1</text>
<text x="102" y="124.8">VCC</text>
<text x="244.5" y="124.8">VCC</text>
<text x="33" y="129.1">R7</text>
<text x="46.7" y="128.6">U5</text>
<text x="80.3" y="130.9">Q4</text>
<text x="176.5" y="129.8">R5</text>
<text x="189.2" y="128.6">U6</text>
<text x="222.8" y="130.9">Q3</text>
<text x="28.5" y="134" transform="rotate(-90 28.5 134)">VCC</text>
<text x="67.1" y="135.2">R8</text>
<text x="135.4" y="134.9">RLY4</text>
<text x="171" y="134" transform="rotate(-90 171 134)">VCC</text>
<text x="209.5" y="135.2">R6</text>
<text x="277.9" y="134.9">RLY3</text>
<text x="310.6" y="141.3">GND</text>
<text x="320.9" y="138.7">VCC</text>
<text x="30.5" y="145.6">LED4</text>
<text x="77.2" y="148.9">GND</text>
<text x="173.7" y="146.1">LED3</text>
<text x="219.7" y="148.9">GND</text>
<text x="379.1" y="145.6">VCC</text>
<text x="386.6" y="148.1">GND</text>
<text x="318.5" y="168.4">GND</text>
<text x="31.7" y="179.9">R3</text>
<text x="46.5" y="179.9">U2</text>
<text x="101.7" y="176.1">VCC</text>
<text x="189.2" y="179.4">U1</text>
<text x="244.5" y="175.6">VCC</text>
<text x="322.6" y="174.8">LED9</text>
<text x="359.4" y="176.8">U21</text>
<text x="28.2" y="185.3" transform="rotate(-90 28.2 185.3)">VCC</text>
<text x="80" y="182.2">Q2</text>
<text x="171" y="184.8" transform="rotate(-90 171 184.8)">VCC</text>
<text x="176.5" y="180.6">R1</text>
<text x="209.5" y="186">R2</text>
<text x="222.8" y="181.7">Q1</text>
<text x="277.9" y="185.7">RLY1</text>
<text x="66.8" y="186.5">R4</text>
<text x="135.1" y="186.2">RLY2</text>
<text x="353.8" y="189.5">GND</text>
<text x="379.3" y="189.3">VCC</text>
<text x="386.8" y="189">GND</text>
<text x="30.5" y="197.7">LED2</text>
<text x="173.7" y="196.9">LED1</text>
<text x="76.9" y="200.2">GND</text>
<text x="219.7" y="199.7">GND</text>
<text x="5.1" y="301.8">1</text>
</g>
<g font-size="2.3" fill="#00f">
<text x="129.3" y="21.8" transform="rotate(-90 129.3 21.8)">PHASE</text>
<text x="271.8" y="21.8" transform="rotate(-90 271.8 21.8)">PHASE</text>
<text x="343.5" y="19.9">EN</text>
<text x="410.2" y="19.9">IN1</text>
<text x="410.2" y="22.4">IN2</text>
<text x="34.5" y="31.5">1k</text>
<text x="80.8" y="31">BC547B</text>
<text x="106.9" y="35.9">1N4148</text>
<text x="177" y="31.5">1k</text>
<text x="223.3" y="31">BC547B</text>
<text x="249.4" y="35.9">1N4148</text>
<text x="322.6" y="32.6">HLK-5M05</text>
<text x="343.9" y="35.1">S5</text>
<text x="343.9" y="32.6">S6</text>
<text x="344.4" y="30">IR</text>
<text x="410.2" y="30">IN3</text>
<text x="410.2" y="32.6">IN4</text>
<text x="410.2" y="35.1">IN5</text>
<text x="17" y="38.1">IN8</text>
<text x="47.2" y="37.9">PC817C</text>
<text x="67.6" y="36.4">470</text>
<text x="159.5" y="38.1">IN7</text>
<text x="189.7" y="37.9">PC817C</text>
<text x="210.1" y="36.4">470</text>
<text x="343.1" y="37.6">IN7</text>
<text x="343.1" y="40.2">IN8</text>
<text x="410.2" y="37.6">IN6</text>
<text x="343.9" y="47.8">S2</text>
<text x="343.9" y="45.3">S3</text>
<text x="343.9" y="42.7">S4</text>
<text x="410.2" y="47.8">D2</text>
<text x="410.2" y="42.7">DHT11</text>
<text x="410.2" y="45.3">S8</text>
<text x="134.2" y="53.1" transform="rotate(-90 134.2 53.1)">OUT8</text>
<text x="314" y="52.8" transform="rotate(-90 314 52.8)">PHASE</text>
<text x="322.1" y="50.7" transform="rotate(-90 322.1 50.7)">NTRL</text>
<text x="343.9" y="50.3">S1</text>
<text x="410.2" y="50.3">S7</text>
<text x="276.4" y="54.4" transform="rotate(-90 276.4 54.4)">OUT7</text>
<text x="410.2" y="55.4">3V</text>
<text x="129.1" y="73.2" transform="rotate(-90 129.1 73.2)">PHASE</text>
<text x="271.8" y="72.6" transform="rotate(-90 271.8 72.6)">PHASE</text>
<text x="34.3" y="82.8">1k</text>
<text x="80.5" y="82.3">BC547B</text>
<text x="177" y="82.3">1k</text>
<text x="223.3" y="81.8">BC547B</text>
<text x="314.5" y="80" transform="rotate(-90 314.5 80)">OUT1</text>
<text x="317" y="80" transform="rotate(-90 317 80)">OUT2</text>
<text x="319.6" y="80" transform="rotate(-90 319.6 80)">OUT3</text>
<text x="322.1" y="80" transform="rotate(-90 322.1 80)">OUT4</text>
<text x="324.7" y="80" transform="rotate(-90 324.7 80)">OUT5</text>
<text x="327.2" y="80" transform="rotate(-90 327.2 80)">OUT6</text>
<text x="329.7" y="80" transform="rotate(-90 329.7 80)">OUT7</text>
<text x="332.3" y="80" transform="rotate(-90 332.3 80)">OUT8</text>
<text x="16.7" y="89.5">IN6</text>
<text x="47" y="89.2">PC817C</text>
<text x="67.3" y="87.7">470</text>
<text x="106.7" y="87.2">1N4148</text>
<text x="159.5" y="88.9">IN5</text>
<text x="189.7" y="88.7">PC817C</text>
<text x="210.1" y="87.2">470</text>
<text x="249.4" y="86.7">1N4148</text>
<text x="387.3" y="88.4">XD-XH-9AW-G</text>
<text x="133.9" y="104.2" transform="rotate(-90 133.9 104.2)">OUT6</text>
<text x="276.7" y="103.7" transform="rotate(-90 276.7 103.7)">OUT5</text>
<text x="365" y="105.7" transform="rotate(-90 365 105.7)">S1</text>
<text x="367.6" y="105.7" transform="rotate(-90 367.6 105.7)">S2</text>
<text x="370.1" y="105.7" transform="rotate(-90 370.1 105.7)">S3</text>
<text x="372.7" y="105.7" transform="rotate(-90 372.7 105.7)">S4</text>
<text x="375.2" y="105.7" transform="rotate(-90 375.2 105.7)">S5</text>
<text x="377.7" y="105.7" transform="rotate(-90 377.7 105.7)">S6</text>
<text x="380.3" y="105.7" transform="rotate(-90 380.3 105.7)">S7</text>
<text x="382.8" y="105.7" transform="rotate(-90 382.8 105.7)">S8</text>
<text x="326.1" y="115.9">TSOP1838</text>
<text x="379" y="117.4">DHT11</text>
<text x="128.8" y="125.2" transform="rotate(-90 128.8 125.2)">PHASE</text>
<text x="271.3" y="125.2" transform="rotate(-90 271.3 125.2)">PHASE</text>
<text x="34" y="134.9">1k</text>
<text x="80.3" y="134.4">BC547B</text>
<text x="176.5" y="134.9">1k</text>
<text x="222.8" y="134.4">BC547B</text>
<text x="356.4" y="136.6" transform="rotate(-90 356.4 136.6)">NTRL</text>
<text x="16.5" y="141.5">IN4</text>
<text x="46.7" y="141.3">PC817C</text>
<text x="67.1" y="139.7">470</text>
<text x="106.4" y="139.2">1N4148</text>
<text x="159" y="141.5">IN3</text>
<text x="189.2" y="141.3">PC817C</text>
<text x="209.5" y="139.7">470</text>
<text x="248.9" y="139.2">1N4148</text>
<text x="348.3" y="138.6" transform="rotate(-90 348.3 138.6)">PHASE</text>
<text x="319.1" y="147.9" transform="rotate(-90 319.1 147.9)">IR</text>
<text x="357.2" y="154.9" transform="rotate(-90 357.2 154.9)">EN</text>
<text x="133.6" y="156.3" transform="rotate(-90 133.6 156.3)">OUT4</text>
<text x="276.1" y="156.3" transform="rotate(-90 276.1 156.3)">OUT3</text>
<text x="384.9" y="163.8" transform="rotate(-90 384.9 163.8)">DHT11</text>
<text x="128.6" y="176.5" transform="rotate(-90 128.6 176.5)">PHASE</text>
<text x="271.3" y="176" transform="rotate(-90 271.3 176)">PHASE</text>
<text x="383" y="178.6">220uF</text>
<text x="80" y="185.7">BC547B</text>
<text x="176.5" y="185.7">1k</text>
<text x="222.8" y="185.2">BC547B</text>
<text x="33.8" y="186.2">1k</text>
<text x="66.8" y="191.1">470</text>
<text x="106.2" y="190.5">1N4148</text>
<text x="209.5" y="190.5">470</text>
<text x="248.9" y="190">1N4148</text>
<text x="16.2" y="192.8">IN2</text>
<text x="46.5" y="192.6">PC817C</text>
<text x="159" y="192.3">IN1</text>
<text x="189.2" y="192.1">PC817C</text>
<text x="321.9" y="198.4" transform="rotate(-90 321.9 198.4)">3V</text>
<text x="324.4" y="198.5" transform="rotate(-90 324.4 198.5)">D2</text>
<text x="133.4" y="207.6" transform="rotate(-90 133.4 207.6)">OUT2</text>
<text x="276.1" y="207.1" transform="rotate(-90 276.1 207.1)">OUT1</text>
</g>
<g font-size="2.3">
<text x="358.6" y="18.8">1</text>
<text x="358.6" y="21.3">2</text>
<text x="358.6" y="23.9">3</text>
<text x="364.2" y="19.6">EN</text>
<text x="364.2" y="22.1">ADC/D36*</text>
<text x="388.5" y="19.6">D23</text>
<text x="388.5" y="22.1">D22</text>
<text x="395.7" y="18.8">16</text>
<text x="395.7" y="21.3">17</text>
<text x="395.7" y="23.9">18</text>
<text x="44.7" y="27.9">1</text>
<text x="61.2" y="27.9">4</text>
<text x="117.6" y="28.2" transform="rotate(-90 117.6 28.2)">4</text>
<text x="125.2" y="28.2" transform="rotate(-90 125.2 28.2)">5</text>
<text x="130.3" y="28.2" transform="rotate(-90 130.3 28.2)">3</text>
<text x="187.2" y="27.9">1</text>
<text x="203.7" y="27.9">4</text>
<text x="260.1" y="28.2" transform="rotate(-90 260.1 28.2)">4</text>
<text x="267.7" y="28.2" transform="rotate(-90 267.7 28.2)">5</text>
<text x="272.8" y="28.2" transform="rotate(-90 272.8 28.2)">3</text>
<text x="316" y="27.1" transform="rotate(-90 316 27.1)">3</text>
<text x="318.5" y="27.1" transform="rotate(-90 318.5 27.1)">4</text>
<text x="358.6" y="26.4">4</text>
<text x="358.6" y="28.9">5</text>
<text x="364.2" y="24.7">ADC/D39*</text>
<text x="364.2" y="27.2">ADC/D34*</text>
<text x="364.2" y="29.7">ADC/D35*</text>
<text x="381.4" y="27.2">UA0RX/D3</text>
<text x="381.6" y="24.7">UA0TX/D1</text>
<text x="388.5" y="29.7">D21</text>
<text x="395.7" y="26.4">19</text>
<text x="395.7" y="28.9">20</text>
<text x="44.7" y="32.9">2</text>
<text x="61.2" y="32.9">3</text>
<text x="187.2" y="32.9">2</text>
<text x="203.7" y="32.9">3</text>
<text x="317.3" y="32.2" transform="rotate(-90 317.3 32.2)">-VO</text>
<text x="319.8" y="32.8" transform="rotate(-90 319.8 32.8)">+VO</text>
<text x="358.6" y="31.5">6</text>
<text x="358.6" y="34">7</text>
<text x="364.2" y="32.3">ADC/D32</text>
<text x="364.2" y="34.8">ADC/D33</text>
<text x="388.5" y="32.3">D19</text>
<text x="388.5" y="34.8">D18</text>
<text x="395.7" y="31.5">21</text>
<text x="395.7" y="34">22</text>
<text x="316" y="41.3" transform="rotate(-90 316 41.3)">1</text>
<text x="317.3" y="38.9" transform="rotate(-90 317.3 38.9)">AC</text>
<text x="318.5" y="41.3" transform="rotate(-90 318.5 41.3)">2</text>
<text x="319.8" y="38.9" transform="rotate(-90 319.8 38.9)">AC</text>
<text x="358.6" y="41.6">10</text>
<text x="358.6" y="36.6">8</text>
<text x="358.6" y="39.1">9</text>
<text x="364.2" y="37.4">ADC/DAC0/D25</text>
<text x="364.2" y="39.9">ADC/DAC1/D26UA2TX/D17</text>
<text x="389.7" y="37.4">D5</text>
<text x="395.7" y="36.6">23</text>
<text x="395.7" y="39.1">24</text>
<text x="395.7" y="41.6">25</text>
<text x="117.6" y="42.2" transform="rotate(-90 117.6 42.2)">1</text>
<text x="130.3" y="42.2" transform="rotate(-90 130.3 42.2)">2</text>
<text x="260.1" y="42.2" transform="rotate(-90 260.1 42.2)">1</text>
<text x="272.8" y="42.2" transform="rotate(-90 272.8 42.2)">2</text>
<text x="358.6" y="44.2">11</text>
<text x="358.6" y="46.7">12</text>
<text x="364.2" y="42.4">ADC/D27</text>
<text x="364.2" y="45">ADC/D14</text>
<text x="364.2" y="47.5">ADC/D12</text>
<text x="380.1" y="42.4">UA2RX/D16</text>
<text x="383.3" y="47.5">LED0/D2</text>
<text x="384.2" y="45">ADC/D4</text>
<text x="395.7" y="44.2">26</text>
<text x="395.7" y="46.7">27</text>
<text x="358.6" y="49.3">13</text>
<text x="358.6" y="51.8">14</text>
<text x="364.2" y="50.1">ADC/D13</text>
<text x="364.2" y="52.6">GND</text>
<text x="382.9" y="50.1">ADC/D15</text>
<text x="387.6" y="52.6">GND</text>
<text x="395.7" y="49.3">28</text>
<text x="395.7" y="51.8">29</text>
<text x="358.6" y="54.3">15</text>
<text x="364.2" y="55.1">VIN</text>
<text x="388.6" y="55.1">3V3</text>
<text x="395.7" y="54.3">30</text>
<text x="44.4" y="79.2">1</text>
<text x="61" y="79.2">4</text>
<text x="117.4" y="79.5" transform="rotate(-90 117.4 79.5)">4</text>
<text x="125" y="79.5" transform="rotate(-90 125 79.5)">5</text>
<text x="130.1" y="79.5" transform="rotate(-90 130.1 79.5)">3</text>
<text x="187.2" y="83.7">2</text>
<text x="187.2" y="78.7">1</text>
<text x="203.7" y="78.7">4</text>
<text x="203.7" y="83.7">3</text>
<text x="260.1" y="79" transform="rotate(-90 260.1 79)">4</text>
<text x="267.7" y="79" transform="rotate(-90 267.7 79)">5</text>
<text x="272.8" y="79" transform="rotate(-90 272.8 79)">3</text>
<text x="44.4" y="84.2">2</text>
<text x="61" y="84.2">3</text>
<text x="314.7" y="88.5" transform="rotate(-90 314.7 88.5)">1</text>
<text x="317.3" y="88.5" transform="rotate(-90 317.3 88.5)">2</text>
<text x="319.8" y="88.5" transform="rotate(-90 319.8 88.5)">3</text>
<text x="322.4" y="88.5" transform="rotate(-90 322.4 88.5)">4</text>
<text x="324.9" y="88.5" transform="rotate(-90 324.9 88.5)">5</text>
<text x="327.4" y="88.5" transform="rotate(-90 327.4 88.5)">6</text>
<text x="330" y="88.5" transform="rotate(-90 330 88.5)">7</text>
<text x="332.5" y="88.5" transform="rotate(-90 332.5 88.5)">8</text>
<text x="365.3" y="88" transform="rotate(-90 365.3 88)">1</text>
<text x="367.8" y="88" transform="rotate(-90 367.8 88)">2</text>
<text x="370.4" y="88" transform="rotate(-90 370.4 88)">3</text>
<text x="372.9" y="88" transform="rotate(-90 372.9 88)">4</text>
<text x="375.4" y="88" transform="rotate(-90 375.4 88)">5</text>
<text x="378" y="88" transform="rotate(-90 378 88)">6</text>
<text x="380.5" y="88" transform="rotate(-90 380.5 88)">7</text>
<text x="383.1" y="88" transform="rotate(-90 383.1 88)">8</text>
<text x="385.6" y="88" transform="rotate(-90 385.6 88)">9</text>
<text x="117.4" y="93.5" transform="rotate(-90 117.4 93.5)">1</text>
<text x="130.1" y="93.5" transform="rotate(-90 130.1 93.5)">2</text>
<text x="260.1" y="93" transform="rotate(-90 260.1 93)">1</text>
<text x="272.8" y="93" transform="rotate(-90 272.8 93)">2</text>
<text x="313.5" y="90.8" transform="rotate(-90 313.5 90.8)">1</text>
<text x="316" y="90.8" transform="rotate(-90 316 90.8)">2</text>
<text x="318.5" y="90.8" transform="rotate(-90 318.5 90.8)">3</text>
<text x="321.1" y="90.8" transform="rotate(-90 321.1 90.8)">4</text>
<text x="323.6" y="90.8" transform="rotate(-90 323.6 90.8)">5</text>
<text x="326.2" y="90.8" transform="rotate(-90 326.2 90.8)">6</text>
<text x="328.7" y="90.8" transform="rotate(-90 328.7 90.8)">7</text>
<text x="331.2" y="90.8" transform="rotate(-90 331.2 90.8)">8</text>
<text x="364" y="90.3" transform="rotate(-90 364 90.3)">1</text>
<text x="366.5" y="90.3" transform="rotate(-90 366.5 90.3)">2</text>
<text x="369.1" y="90.3" transform="rotate(-90 369.1 90.3)">3</text>
<text x="371.6" y="90.3" transform="rotate(-90 371.6 90.3)">4</text>
<text x="374.2" y="90.3" transform="rotate(-90 374.2 90.3)">5</text>
<text x="376.7" y="90.3" transform="rotate(-90 376.7 90.3)">6</text>
<text x="379.2" y="90.3" transform="rotate(-90 379.2 90.3)">7</text>
<text x="381.8" y="90.3" transform="rotate(-90 381.8 90.3)">8</text>
<text x="384.3" y="90.3" transform="rotate(-90 384.3 90.3)">9</text>
<text x="350.8" y="123.2" transform="rotate(-90 350.8 123.2)">1</text>
<text x="353.4" y="123.2" transform="rotate(-90 353.4 123.2)">2</text>
<text x="44.2" y="131.2">1</text>
<text x="60.7" y="131.2">4</text>
<text x="117.1" y="131.6" transform="rotate(-90 117.1 131.6)">4</text>
<text x="124.7" y="131.6" transform="rotate(-90 124.7 131.6)">5</text>
<text x="129.8" y="131.6" transform="rotate(-90 129.8 131.6)">3</text>
<text x="186.7" y="131.2">1</text>
<text x="203.2" y="131.2">4</text>
<text x="259.6" y="131.6" transform="rotate(-90 259.6 131.6)">4</text>
<text x="267.2" y="131.6" transform="rotate(-90 267.2 131.6)">5</text>
<text x="272.3" y="131.6" transform="rotate(-90 272.3 131.6)">3</text>
<text x="314" y="128.3" transform="rotate(-90 314 128.3)">GND</text>
<text x="319" y="128.3" transform="rotate(-90 319 128.3)">OUT</text>
<text x="324.1" y="128.3" transform="rotate(-90 324.1 128.3)">V+</text>
<text x="349.8" y="126.2" transform="rotate(-90 349.8 126.2)">1</text>
<text x="352.3" y="126.2" transform="rotate(-90 352.3 126.2)">2</text>
<text x="44.2" y="136.3">2</text>
<text x="60.7" y="136.3">3</text>
<text x="186.7" y="136.3">2</text>
<text x="203.2" y="136.3">3</text>
<text x="382.5" y="137.5" transform="rotate(-90 382.5 137.5)">VDD</text>
<text x="385.1" y="137.5" transform="rotate(-90 385.1 137.5)">DATA</text>
<text x="387.6" y="137.5" transform="rotate(-90 387.6 137.5)">NC</text>
<text x="390.2" y="137.5" transform="rotate(-90 390.2 137.5)">GND</text>
<text x="381.3" y="139.8" transform="rotate(-90 381.3 139.8)">1</text>
<text x="383.8" y="139.8" transform="rotate(-90 383.8 139.8)">2</text>
<text x="386.4" y="139.8" transform="rotate(-90 386.4 139.8)">3</text>
<text x="388.9" y="139.8" transform="rotate(-90 388.9 139.8)">4</text>
<text x="117.1" y="145.6" transform="rotate(-90 117.1 145.6)">1</text>
<text x="129.8" y="145.6" transform="rotate(-90 129.8 145.6)">2</text>
<text x="259.6" y="145.6" transform="rotate(-90 259.6 145.6)">1</text>
<text x="272.3" y="145.6" transform="rotate(-90 272.3 145.6)">2</text>
<text x="356.4" y="174.2" transform="rotate(-90 356.4 174.2)">1</text>
<text x="358.9" y="174.2" transform="rotate(-90 358.9 174.2)">4</text>
<text x="43.9" y="182.5">1</text>
<text x="60.5" y="182.5">4</text>
<text x="116.9" y="182.9" transform="rotate(-90 116.9 182.9)">4</text>
<text x="124.5" y="182.9" transform="rotate(-90 124.5 182.9)">5</text>
<text x="129.6" y="182.9" transform="rotate(-90 129.6 182.9)">3</text>
<text x="186.7" y="182">1</text>
<text x="203.2" y="182">4</text>
<text x="259.6" y="182.4" transform="rotate(-90 259.6 182.4)">4</text>
<text x="267.2" y="182.4" transform="rotate(-90 267.2 182.4)">5</text>
<text x="272.3" y="182.4" transform="rotate(-90 272.3 182.4)">3</text>
<text x="356.4" y="181.6" transform="rotate(-90 356.4 181.6)">2</text>
<text x="358.9" y="181.6" transform="rotate(-90 358.9 181.6)">3</text>
<text x="43.9" y="187.6">2</text>
<text x="60.5" y="187.6">3</text>
<text x="186.7" y="187.1">2</text>
<text x="203.2" y="187.1">3</text>
<text x="116.9" y="196.9" transform="rotate(-90 116.9 196.9)">1</text>
<text x="129.6" y="196.9" transform="rotate(-90 129.6 196.9)">2</text>
<text x="259.6" y="196.4" transform="rotate(-90 259.6 196.4)">1</text>
<text x="272.3" y="196.4" transform="rotate(-90 272.3 196.4)">2</text>
</g>
<g font-size="1.6" fill="#000080">
<text x="106.9" y="33.5">D8</text>
<text x="249.4" y="33.5">D7</text>
<text x="106.7" y="84.8">D6</text>
<text x="249.4" y="84.3">D5</text>
<text x="106.4" y="136.8">D4</text>
<text x="248.9" y="136.8">D3</text>
<text x="383" y="172.2">C1</text>
<text x="106.2" y="188.2">D2</text>
<text x="248.9" y="187.6">D1</text>
</g>
</svg>
